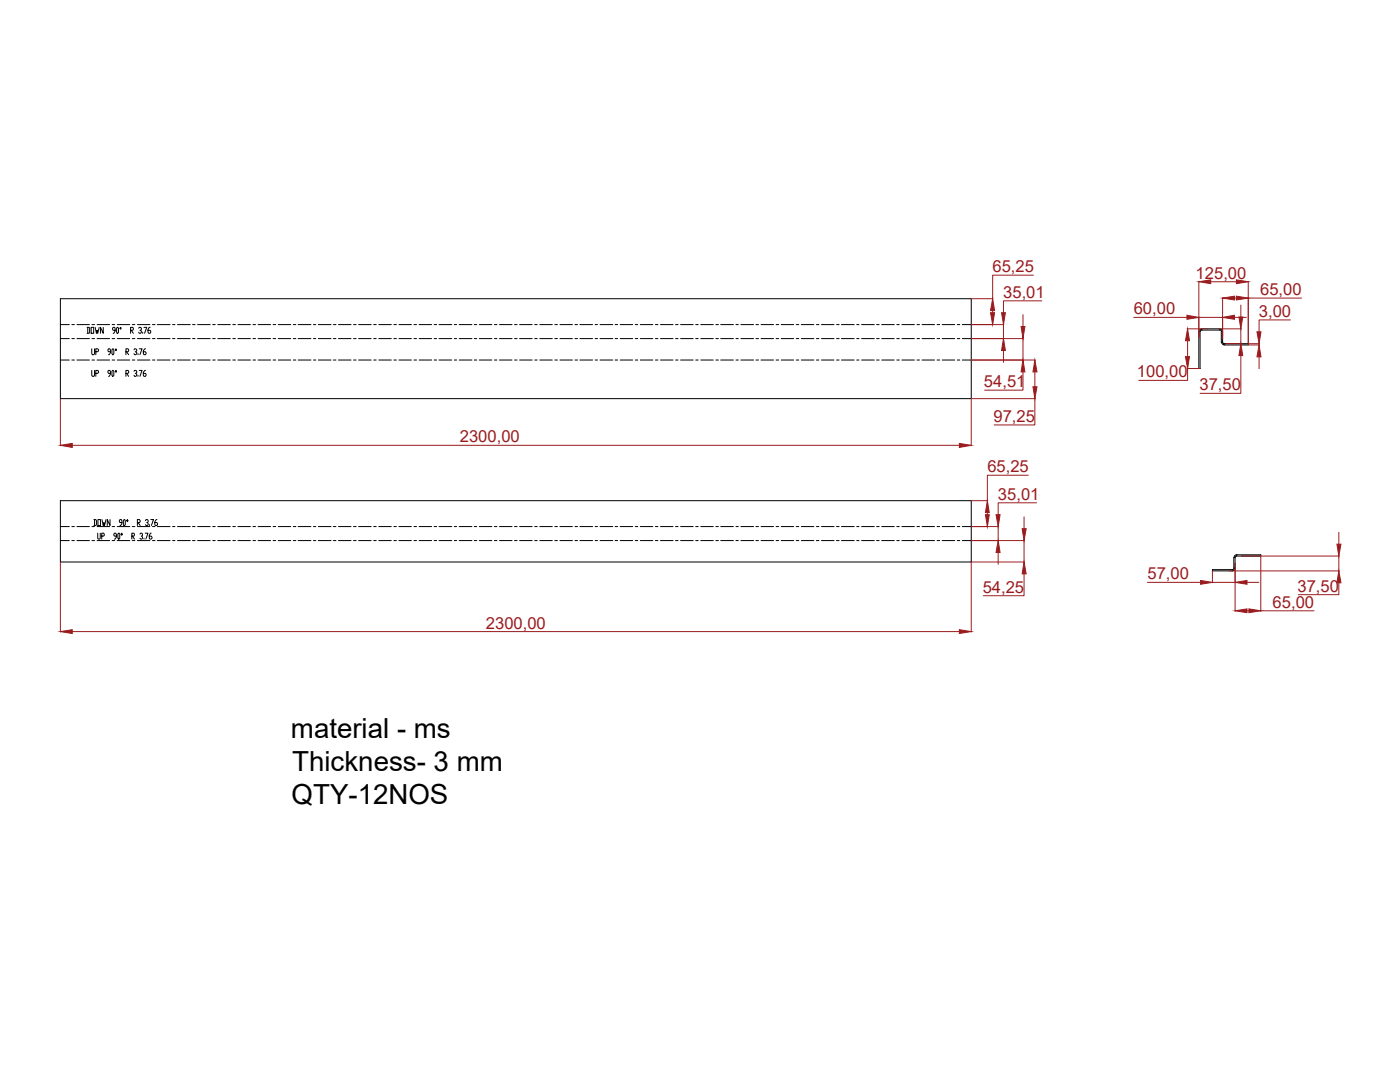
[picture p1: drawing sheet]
<svg xmlns="http://www.w3.org/2000/svg" width="279mm" height="216mm" viewBox="0 0 279 216" stroke-linecap="round" stroke-linejoin="round" font-family="sans-serif">
<!-- layer: 0 -->
<g fill="none" stroke="#000" stroke-width=".2">
<path d="M12.1 59.6h181.7v19.9h-181.7zM12.1 71.8h1.7M12.1 67.6h1.7M12.1 64.8h1.7M14.3 71.8h.5M14.3 67.6h.5M14.3 64.8h.5M15.4 71.8h2.5M15.4 67.6h2.5M15.4 64.8h2.5M17.4 65.3h.4l.1 .2v.8l-.1 .2h-.4M17.5 65.3v1.2"/>
<path d="M18.2 65.3h.5v1.2h-.5zM18.3 73.9v1l.1 .2h.3l.2-.2v-1M18.3 69.6v1l.1 .2h.3l.2-.2v-1M18.4 71.8h.5M18.4 67.6h.5M18.4 64.8h.5M19 65.3l.2 1.2 .2-.6 .1 .6 .3-1.2M19.1 74.5h.4l.2-.2-.2-.4h-.4v1.2M19.1 70.2h.4l.2-.2-.2-.4h-.4v1.2M19.4 71.8h2.5M19.4 67.6h2.5M19.4 64.8h2.5"/>
<path d="M20.6 65.3v1.2l-.5-1.2v1.2M22 74.5h-.3l-.2-.2 .2-.4h.2l.1 .2v.6l-.3 .4M22 70.2h-.3l-.2-.2 .2-.4h.2l.1 .2v.6l-.3 .4M22.4 71.8h.5M22.4 67.6h.5M22.4 64.8h.5M22.5 73.9l.2 .2-.1 1-.3-.2v-.8zM22.5 69.6l.2 .2-.1 1-.3-.2zM23 65.9h-.4l-.1-.2 .1-.4h.2l.2 .2v.6l-.4 .4M23.1 73.9l.2 .2-.2 .2-.1-.2zM23.1 69.6l.2 .2-.2 .2-.1-.2zM23.4 65.3l.3 .2-.2 1-.2-.2v-.8z"/>
<path d="M23.4 71.8h2.5M23.4 67.6h2.5M23.4 64.8h2.5M24.1 65.3l.1 .2-.1 .2-.2-.2zM25.1 74.5h.5l.1-.2-.1-.4h-.5v1.2M25.1 70.2h.5l.1-.2-.1-.4h-.5v1.2M25.3 74.5l.4 .6M25.3 70.2l.4 .6M26.1 65.9h.4l.1-.2-.1-.4h-.4v1.2M26.2 65.9l.4 .6M26.4 71.8h.5M26.4 67.6h.5"/>
<path d="M26.4 64.8h.5M26.7 74.1l.2-.2 .4 .2v.2l-.3 .2M26.7 69.8l.2-.2h.2l.2 .2v.2l-.3 .2M27.1 74.5l.2 .2-.2 .4h-.2l-.2-.2M27.1 70.2l.2 .2-.2 .4h-.2l-.2-.2M27.4 71.8h2.5M27.4 67.6h2.5M27.4 64.8h2.5M27.5 70.6v.2M27.5 74.9v.2M27.7 65.5l.1-.2 .4 .2v.2l-.3 .2M27.8 73.9h.5l-.4 1.2"/>
<path d="M27.8 69.6h.5l-.4 1.2M28.1 65.9l.1 .2-.1 .4h-.3l-.1-.2M28.5 66.3v.2M28.7 65.3h.6l-.4 1.2M29 73.9l-.4 .4v.6l.1 .2h.3l.2-.4-.2-.2h-.4M29 69.6l-.4 .4v.6l.1 .2h.3l.2-.2-.2-.4h-.4M30 65.3h-.2l-.3 .4v.6l.2 .2h.3l.1-.4-.1-.2h-.5M30.4 71.8h.5M30.4 67.6h.5M30.4 64.8h.5M31.4 71.8h2.5M31.4 67.6h2.5"/>
<path d="M31.4 64.8h2.5M34.4 71.8h.5M34.4 67.6h.5M34.4 64.8h.5M35.4 71.8h2.6M35.4 67.6h2.6M35.4 64.8h2.6M38.4 71.8h.5M38.4 67.6h.5M38.4 64.8h.5M39.4 71.8h2.5M39.4 67.6h2.5"/>
<path d="M39.4 64.8h2.5M42.4 71.8h.6M42.4 67.6h.6M42.4 64.8h.6M43.5 71.8h2.5M43.5 67.6h2.5M43.5 64.8h2.5M46.5 71.8h.5M46.5 67.6h.5M46.5 64.8h.5M47.5 71.8h2.5M47.5 67.6h2.5"/>
<path d="M47.5 64.8h2.5M50.5 71.8h.5M50.5 67.6h.5M50.5 64.8h.5M51.5 71.8h2.5M51.5 67.6h2.5M51.5 64.8h2.5M54.5 71.8h.5M54.5 67.6h.5M54.5 64.8h.5M55.5 71.8h2.5M55.5 67.6h2.5"/>
<path d="M55.5 64.8h2.5M58.5 71.8h.5M58.5 67.6h.5M58.5 64.8h.5M59.5 71.8h2.5M59.5 67.6h2.5M59.5 64.8h2.5M62.6 71.8h.4M62.6 67.6h.4M62.6 64.8h.4M63.5 71.8h2.6M63.5 67.6h2.6"/>
<path d="M63.5 64.8h2.6M66.5 71.8h.5M66.5 67.6h.5M66.5 64.8h.5M67.5 71.8h2.5M67.5 67.6h2.5M67.5 64.8h2.5M70.6 71.8h.5M70.6 67.6h.5M70.6 64.8h.5M71.6 71.8h2.5M71.6 67.6h2.5"/>
<path d="M71.6 64.8h2.5M74.6 71.8h.5M74.6 67.6h.5M74.6 64.8h.5M75.6 71.8h2.5M75.6 67.6h2.5M75.6 64.8h2.5M78.6 71.8h.5M78.6 67.6h.5M78.6 64.8h.5M79.6 71.8h2.5M79.6 67.6h2.5"/>
<path d="M79.6 64.8h2.5M82.6 71.8h.5M82.6 67.6h.5M82.6 64.8h.5M83.6 71.8h2.5M83.6 67.6h2.5M83.6 64.8h2.5M86.6 71.8h.6M86.6 67.6h.6M86.6 64.8h.6M87.6 71.8h2.6M87.6 67.6h2.6"/>
<path d="M87.6 64.8h2.6M90.7 71.8h.4M90.7 67.6h.4M90.7 64.8h.4M91.6 71.8h2.6M91.6 67.6h2.6M91.6 64.8h2.6M94.6 71.8h.6M94.6 67.6h.6M94.6 64.8h.6M95.7 71.8h2.5M95.7 67.6h2.5"/>
<path d="M95.7 64.8h2.5M98.7 71.8h.5M98.7 67.6h.5M98.7 64.8h.5M99.7 71.8h2.5M99.7 67.6h2.5M99.7 64.8h2.5M102.7 71.8h.5M102.7 67.6h.5M102.7 64.8h.5M103.7 71.8h2.5M103.7 67.6h2.5"/>
<path d="M103.7 64.8h2.5M106.7 71.8h.5M106.7 67.6h.5M106.7 64.8h.5M107.7 71.8h2.5M107.7 67.6h2.5M107.7 64.8h2.5M110.7 71.8h.5M110.7 67.6h.5M110.7 64.8h.5M111.7 71.8h2.5M111.7 67.6h2.5"/>
<path d="M111.7 64.8h2.5M114.8 71.8h.5M114.8 67.6h.5M114.8 64.8h.5M115.7 71.8h2.6M115.7 67.6h2.6M115.7 64.8h2.6M118.8 71.8h.4M118.8 67.6h.4M118.8 64.8h.4M119.7 71.8h2.6M119.7 67.6h2.6"/>
<path d="M119.7 64.8h2.6M122.8 71.8h.5M122.8 67.6h.5M122.8 64.8h.5M123.8 71.8h2.5M123.8 67.6h2.5M123.8 64.8h2.5M126.8 71.8h.5M126.8 67.6h.5M126.8 64.8h.5M127.8 71.8h2.5M127.8 67.6h2.5"/>
<path d="M127.8 64.8h2.5M130.8 71.8h.5M130.8 67.6h.5M130.8 64.8h.5M131.8 71.8h2.5M131.8 67.6h2.5M131.8 64.8h2.5M134.8 71.8h.5M134.8 67.6h.5M134.8 64.8h.5M135.8 71.8h2.5M135.8 67.6h2.5"/>
<path d="M135.8 64.8h2.5M138.8 71.8h.5M138.8 67.6h.5M138.8 64.8h.5M139.9 71.8h2.5M139.9 67.6h2.5M139.9 64.8h2.5M142.9 71.8h.5M142.9 67.6h.5M142.9 64.8h.5M143.8 71.8h2.6M143.8 67.6h2.6"/>
<path d="M143.8 64.8h2.6M146.9 71.8h.4M146.9 67.6h.4M146.9 64.8h.4M147.9 71.8h2.5M147.9 67.6h2.5M147.9 64.8h2.5M150.9 71.8h.5M150.9 67.6h.5M150.9 64.8h.5M151.9 71.8h2.5M151.9 67.6h2.5"/>
<path d="M151.9 64.8h2.5M154.9 71.8h.5M154.9 67.6h.5M154.9 64.8h.5M155.9 71.8h2.5M155.9 67.6h2.5M155.9 64.8h2.5M158.9 71.8h.5M158.9 67.6h.5M158.9 64.8h.5M159.9 71.8h2.5M159.9 67.6h2.5"/>
<path d="M159.9 64.8h2.5M162.9 71.8h.5M162.9 67.6h.5M162.9 64.8h.5M163.9 71.8h2.5M163.9 67.6h2.5M163.9 64.8h2.5M166.9 71.8h.6M166.9 67.6h.6M166.9 64.8h.6M167.9 71.8h2.6M167.9 67.6h2.6"/>
<path d="M167.9 64.8h2.6M171 71.8h.4M171 67.6h.4M171 64.8h.4M171.9 71.8h2.6M171.9 67.6h2.6M171.9 64.8h2.6M174.9 71.8h.6M174.9 67.6h.6M174.9 64.8h.6M176 71.8h2.5M176 67.6h2.5"/>
<path d="M176 64.8h2.5M179 71.8h.5M179 67.6h.5M179 64.8h.5M180 71.8h2.5M180 67.6h2.5M180 64.8h2.5M183 71.8h.5M183 67.6h.5M183 64.8h.5M184 71.8h2.5M184 67.6h2.5"/>
<path d="M184 64.8h2.5M187 71.8h.5M187 67.6h.5M187 64.8h.5M188 71.8h2.5M188 67.6h2.5M188 64.8h2.5M191 71.8h.5M191 67.6h.5M191 64.8h.5M192.1 71.8h1.7M192.1 67.6h1.7"/>
<path d="M192.1 64.8h1.7M239.3 66.2h.2v7.3h-.2zM239.8 65.6h3.6v.3h-3.6zM239.8 65.8l-.3 .3M239.8 65.6l-.4 .3-.1 .2M243.5 65.6l.4 .3 .1 .2M243.5 65.8l.3 .3M243.7 66.2h.3v2.1h-.3zM243.8 68.3l.1 .2 .4 .3M244 68.3l.3 .3M244.3 68.6h4.8v.2h-4.8zM12.1 99.9h181.7v12.2h-181.7z"/>
<path d="M12.1 107.9h1.7M12.1 105.1h1.7M14.3 107.9h.5M14.3 105.1h.5M15.4 107.9h2.5M15.4 105.1h2.5M18.4 107.9h.5M18.4 105.1h.5M18.7 103.7h.4l.1 .2v.8l-.1 .2h-.4M18.9 103.7v1.2M19.4 107.9h2.5M19.4 105.1h2.5"/>
<path d="M19.5 106.4v1l.1 .2h.3l.1-.2v-1M19.5 103.7h.6v1.2h-.6zM20.3 107h.4l.1-.2-.1-.4h-.4v1.2M20.3 103.7l.3 1.2 .1-.6 .2 .6 .3-1.2M22 103.7v1.2l-.6-1.2v1.2M22.4 107.9h.5M22.4 105.1h.5M23.2 107h-.4l-.1-.2 .1-.4h.3l.1 .2v.6l-.4 .4M23.4 107.9h2.5M23.4 105.1h2.5M23.7 106.4l.2 .2v.8l-.1 .2-.3-.2zM24.3 106.4l.2 .2-.2 .2-.1-.2z"/>
<path d="M24.3 104.3h-.4l-.1-.2 .1-.4h.3l.1 .2v.6l-.4 .4M24.8 103.7l.2 .2v.8l-.1 .2-.3-.2zM25.4 103.7l.2 .2-.2 .2-.1-.2zM26.3 107h.4l.1-.2-.1-.4h-.4v1.2M26.4 107.9h.5M26.4 105.1h.5M26.4 107l.4 .6M27.4 104.3h.4l.2-.2-.2-.4h-.4v1.2M27.4 107.9h2.5M27.4 105.1h2.5M27.5 104.3l.5 .6M27.9 106.6l.2-.2h.2l.1 .4-.2 .2"/>
<path d="M28.3 107l.1 .2-.1 .4h-.2l-.2-.2M28.7 107.4v.2M29 106.4h.5l-.4 1.2M29 103.9l.2-.2h.2l.2 .2v.2l-.3 .2M29.4 104.3l.2 .4-.2 .2h-.2l-.2-.2M29.8 104.7v.2M30.1 103.7h.5l-.4 1.2M30.2 106.4l-.4 .4v.6l.1 .2h.3l.1-.4-.1-.2h-.4M30.4 107.9h.5M30.4 105.1h.5M31.3 103.7l-.4 .4v.6l.1 .2h.3l.1-.2-.1-.4h-.4M31.4 107.9h2.5"/>
<path d="M31.4 105.1h2.5M34.4 107.9h.5M34.4 105.1h.5M35.4 107.9h2.6M35.4 105.1h2.6M38.4 107.9h.5M38.4 105.1h.5M39.4 107.9h2.5M39.4 105.1h2.5M42.4 107.9h.6M42.4 105.1h.6M43.5 107.9h2.5"/>
<path d="M43.5 105.1h2.5M46.5 107.9h.5M46.5 105.1h.5M47.5 107.9h2.5M47.5 105.1h2.5M50.5 107.9h.5M50.5 105.1h.5M51.5 107.9h2.5M51.5 105.1h2.5M54.5 107.9h.5M54.5 105.1h.5M55.5 107.9h2.5"/>
<path d="M55.5 105.1h2.5M58.5 107.9h.5M58.5 105.1h.5M59.5 107.9h2.5M59.5 105.1h2.5M62.6 107.9h.4M62.6 105.1h.4M63.5 107.9h2.6M63.5 105.1h2.6M66.5 107.9h.5M66.5 105.1h.5M67.5 107.9h2.5"/>
<path d="M67.5 105.1h2.5M70.6 107.9h.5M70.6 105.1h.5M71.6 107.9h2.5M71.6 105.1h2.5M74.6 107.9h.5M74.6 105.1h.5M75.6 107.9h2.5M75.6 105.1h2.5M78.6 107.9h.5M78.6 105.1h.5M79.6 107.9h2.5"/>
<path d="M79.6 105.1h2.5M82.6 107.9h.5M82.6 105.1h.5M83.6 107.9h2.5M83.6 105.1h2.5M86.6 107.9h.6M86.6 105.1h.6M87.6 107.9h2.6M87.6 105.1h2.6M90.7 107.9h.4M90.7 105.1h.4M91.6 107.9h2.6"/>
<path d="M91.6 105.1h2.6M94.6 107.9h.6M94.6 105.1h.6M95.7 107.9h2.5M95.7 105.1h2.5M98.7 107.9h.5M98.7 105.1h.5M99.7 107.9h2.5M99.7 105.1h2.5M102.7 107.9h.5M102.7 105.1h.5M103.7 107.9h2.5"/>
<path d="M103.7 105.1h2.5M106.7 107.9h.5M106.7 105.1h.5M107.7 107.9h2.5M107.7 105.1h2.5M110.7 107.9h.5M110.7 105.1h.5M111.7 107.9h2.5M111.7 105.1h2.5M114.8 107.9h.5M114.8 105.1h.5M115.7 107.9h2.6"/>
<path d="M115.7 105.1h2.6M118.8 107.9h.4M118.8 105.1h.4M119.7 107.9h2.6M119.7 105.1h2.6M122.8 107.9h.5M122.8 105.1h.5M123.8 107.9h2.5M123.8 105.1h2.5M126.8 107.9h.5M126.8 105.1h.5M127.8 107.9h2.5"/>
<path d="M127.8 105.1h2.5M130.8 107.9h.5M130.8 105.1h.5M131.8 107.9h2.5M131.8 105.1h2.5M134.8 107.9h.5M134.8 105.1h.5M135.8 107.9h2.5M135.8 105.1h2.5M138.8 107.9h.5M138.8 105.1h.5M139.9 107.9h2.5"/>
<path d="M139.9 105.1h2.5M142.9 107.9h.5M142.9 105.1h.5M143.8 107.9h2.6M143.8 105.1h2.6M146.9 107.9h.4M146.9 105.1h.4M147.9 107.9h2.5M147.9 105.1h2.5M150.9 107.9h.5M150.9 105.1h.5M151.9 107.9h2.5"/>
<path d="M151.9 105.1h2.5M154.9 107.9h.5M154.9 105.1h.5M155.9 107.9h2.5M155.9 105.1h2.5M158.9 107.9h.5M158.9 105.1h.5M159.9 107.9h2.5M159.9 105.1h2.5M162.9 107.9h.5M162.9 105.1h.5M163.9 107.9h2.5"/>
<path d="M163.9 105.1h2.5M166.9 107.9h.6M166.9 105.1h.6M167.9 107.9h2.6M167.9 105.1h2.6M171 107.9h.4M171 105.1h.4M171.9 107.9h2.6M171.9 105.1h2.6M174.9 107.9h.6M174.9 105.1h.6M176 107.9h2.5"/>
<path d="M176 105.1h2.5M179 107.9h.5M179 105.1h.5M180 107.9h2.5M180 105.1h2.5M183 107.9h.5M183 105.1h.5M184 107.9h2.5M184 105.1h2.5M187 107.9h.5M187 105.1h.5M188 107.9h2.5"/>
<path d="M188 105.1h2.5M191 107.9h.5M191 105.1h.5M192.1 107.9h1.7M192.1 105.1h1.7M242 113.7h3.9v.2h-3.9zM246.2 111.3h.3v2.1h-.3zM246.3 113.3l-.3 .4M246.5 113.3l-.1 .3-.4 .3M246.8 110.7h4.8v.3h-4.8zM246.8 110.7l-.4 .3-.1 .2M246.8 110.9l-.3 .3"/>
</g>
<g fill="none" stroke="#991b1e" stroke-width=".2">
<path d="M206.2 54.9h-8.1v4.7h-4.2M239.3 56.1v11.5M241.6 56.2h5.1M244 59.4v8.2M246.4 59.5h.3M249.1 56.1v12.6M249.1 59.5h10.6M12.1 79.6v9.3M193.8 79.6v9.3M193.9 79.5h12.7M193.9 71.8h12.7M193.9 67.6h10.3"/>
<path d="M193.9 64.8h6.4M198.1 62v.4M200.3 64.8v2.8M200.3 69.9v2.4M204.2 74.2v3.7h-7.7M204.2 62.8v2.4M204.2 67.6v4.2M206.5 79.5v5.3h-8.1M206.5 74.2v3M207.9 60h-7.6v2.4M226.3 63.3h10.6M236.9 65.6h4"/>
<path d="M236.9 73.5h2.5M237 73.5v2.4h-9.7M237 68v3.2M239.3 63.3h4.7M243.1 65.6h4.6M244.8 68.6h2.9M246.4 63.3h2.3M247.6 71v7.5h-8.1M247.6 60.9v2.3M247.6 65.6v3M249.2 68.6h2.2M249.3 68.8h2.1"/>
<path d="M251.3 68.6v.2M251.3 71.2v2.4M257.5 63.8h-6.2v2.4M14.4 88.9h177.1M193.9 99.9h3.2M205.2 94.8h-8.2v5.1M12.1 112.2v13.9M193.8 112.2v13.9M193.9 112.1h10.6M193.9 107.9h10.6M193.9 105.1h5.3M197 102.3v.4"/>
<path d="M199.2 105.1v2.8M199.2 110.2v2.4M204.4 114.5v4.4h-8.2M204.4 103.1v2.4M204.4 107.9v4.2M206.9 100.3h-7.7v2.4M229 116.2h10.6M242 114v2.3M242 116.2h4.5M245.4 113.9h21.9M246.5 112.4v9.6M247.7 111h19.6"/>
<path d="M248.9 116.2h2.3M251.6 111v11M267.2 116.3v2.4h-8.1M267.2 106.2v2.4M267.2 111v2.9M14.4 126h177.1M248.9 121.9h.3M251.6 121.9h10.6"/>
</g>
<g fill="#991b1e" stroke="#991b1e" stroke-width=".2">
<path d="M244 59.5l2.4-.4v.8z"/>
<path d="M246.7 59.1l2.4 .4-2.4 .4z"/>
<path d="M244 63.3l2.4-.4v.8z"/>
<path d="M236.9 62.9l2.4 .4-2.4 .4z"/>
<path d="M237 65.6l.4 2.4h-.8z"/>
<path d="M236.6 71.2h.8l-.4 2.3z"/>
<path d="M246.5 121.9l2.4-.4v.8z"/>
<path d="M249.2 121.5l2.4 .4-2.4 .4z"/>
<path d="M246.5 116.2l2.4-.4v.8z"/>
<path d="M239.6 115.8l2.4 .4-2.4 .4z"/>
<path d="M206.5 71.8l.5 2.4h-.9z"/>
<path d="M206.1 77.2h.9l-.5 2.3z"/>
<path d="M203.8 65.2h.7l-.3 2.4z"/>
<path d="M204.2 71.8l.3 2.4h-.7z"/>
<path d="M200.3 67.6l.3 2.3h-.7z"/>
<path d="M199.9 62.4h.7l-.3 2.4z"/>
<path d="M197.7 62.4h.8l-.4 2.4z"/>
<path d="M198.1 59.6l.4 2.4h-.8z"/>
<path d="M204 105.5h.8l-.4 2.4z"/>
<path d="M204.4 112.1l.4 2.4h-.8z"/>
<path d="M199.2 107.9l.4 2.3h-.8z"/>
<path d="M198.8 102.7h.8l-.4 2.4z"/>
<path d="M196.7 102.7h.7l-.4 2.4z"/>
<path d="M197 99.9l.4 2.4h-.7z"/>
<path d="M251.3 68.8l.4 2.4h-.8z"/>
<path d="M250.9 66.2h.8l-.4 2.4z"/>
<path d="M247.3 63.2h.7l-.4 2.4z"/>
<path d="M247.6 68.6l.4 2.4h-.7z"/>
<path d="M266.8 108.6h.8l-.4 2.4z"/>
<path d="M267.2 113.9l.4 2.4h-.8z"/>
<path d="M12.1 88.9l2.3-.4v.8z"/>
<path d="M191.5 88.5l2.3 .4-2.3 .4z"/>
<path d="M239.3 56.2l2.3-.4v.8z"/>
<path d="M246.7 55.8l2.4 .4-2.4 .4z"/>
<path d="M191.5 125.6l2.3 .4-2.3 .4z"/>
<path d="M12.1 126l2.3-.4v.8z"/>
</g>
<g font-size="5.5">
<text x="58.1" y="147.2">material - ms</text>
<text x="58.3" y="153.8">Thickness- 3 mm</text>
<text x="58.2" y="160.4">QTY-12NOS</text>
</g>
<g font-size="3.3" fill="#991b1e">
<text x="198.1" y="54.3">65,25</text>
<text x="200.2" y="59.4">35,01</text>
<text x="238.6" y="55.6">125,00</text>
<text x="251.5" y="58.9">65,00</text>
<text x="226.3" y="62.7">60,00</text>
<text x="251.2" y="63.2">3,00</text>
<text x="196.4" y="77.3">54,51</text>
<text x="226.9" y="75.3">100,00</text>
<text x="239.4" y="77.9">37,50</text>
<text x="91.8" y="88.3">2300,00</text>
<text x="198.3" y="84.2">97,25</text>
<text x="197" y="94.2">65,25</text>
<text x="199.2" y="99.7">35,01</text>
<text x="196.1" y="118.3">54,25</text>
<text x="229" y="115.6">57,00</text>
<text x="258.9" y="118.1">37,50</text>
<text x="97" y="125.4">2300,00</text>
<text x="254" y="121.3">65,00</text>
</g>
</svg>
